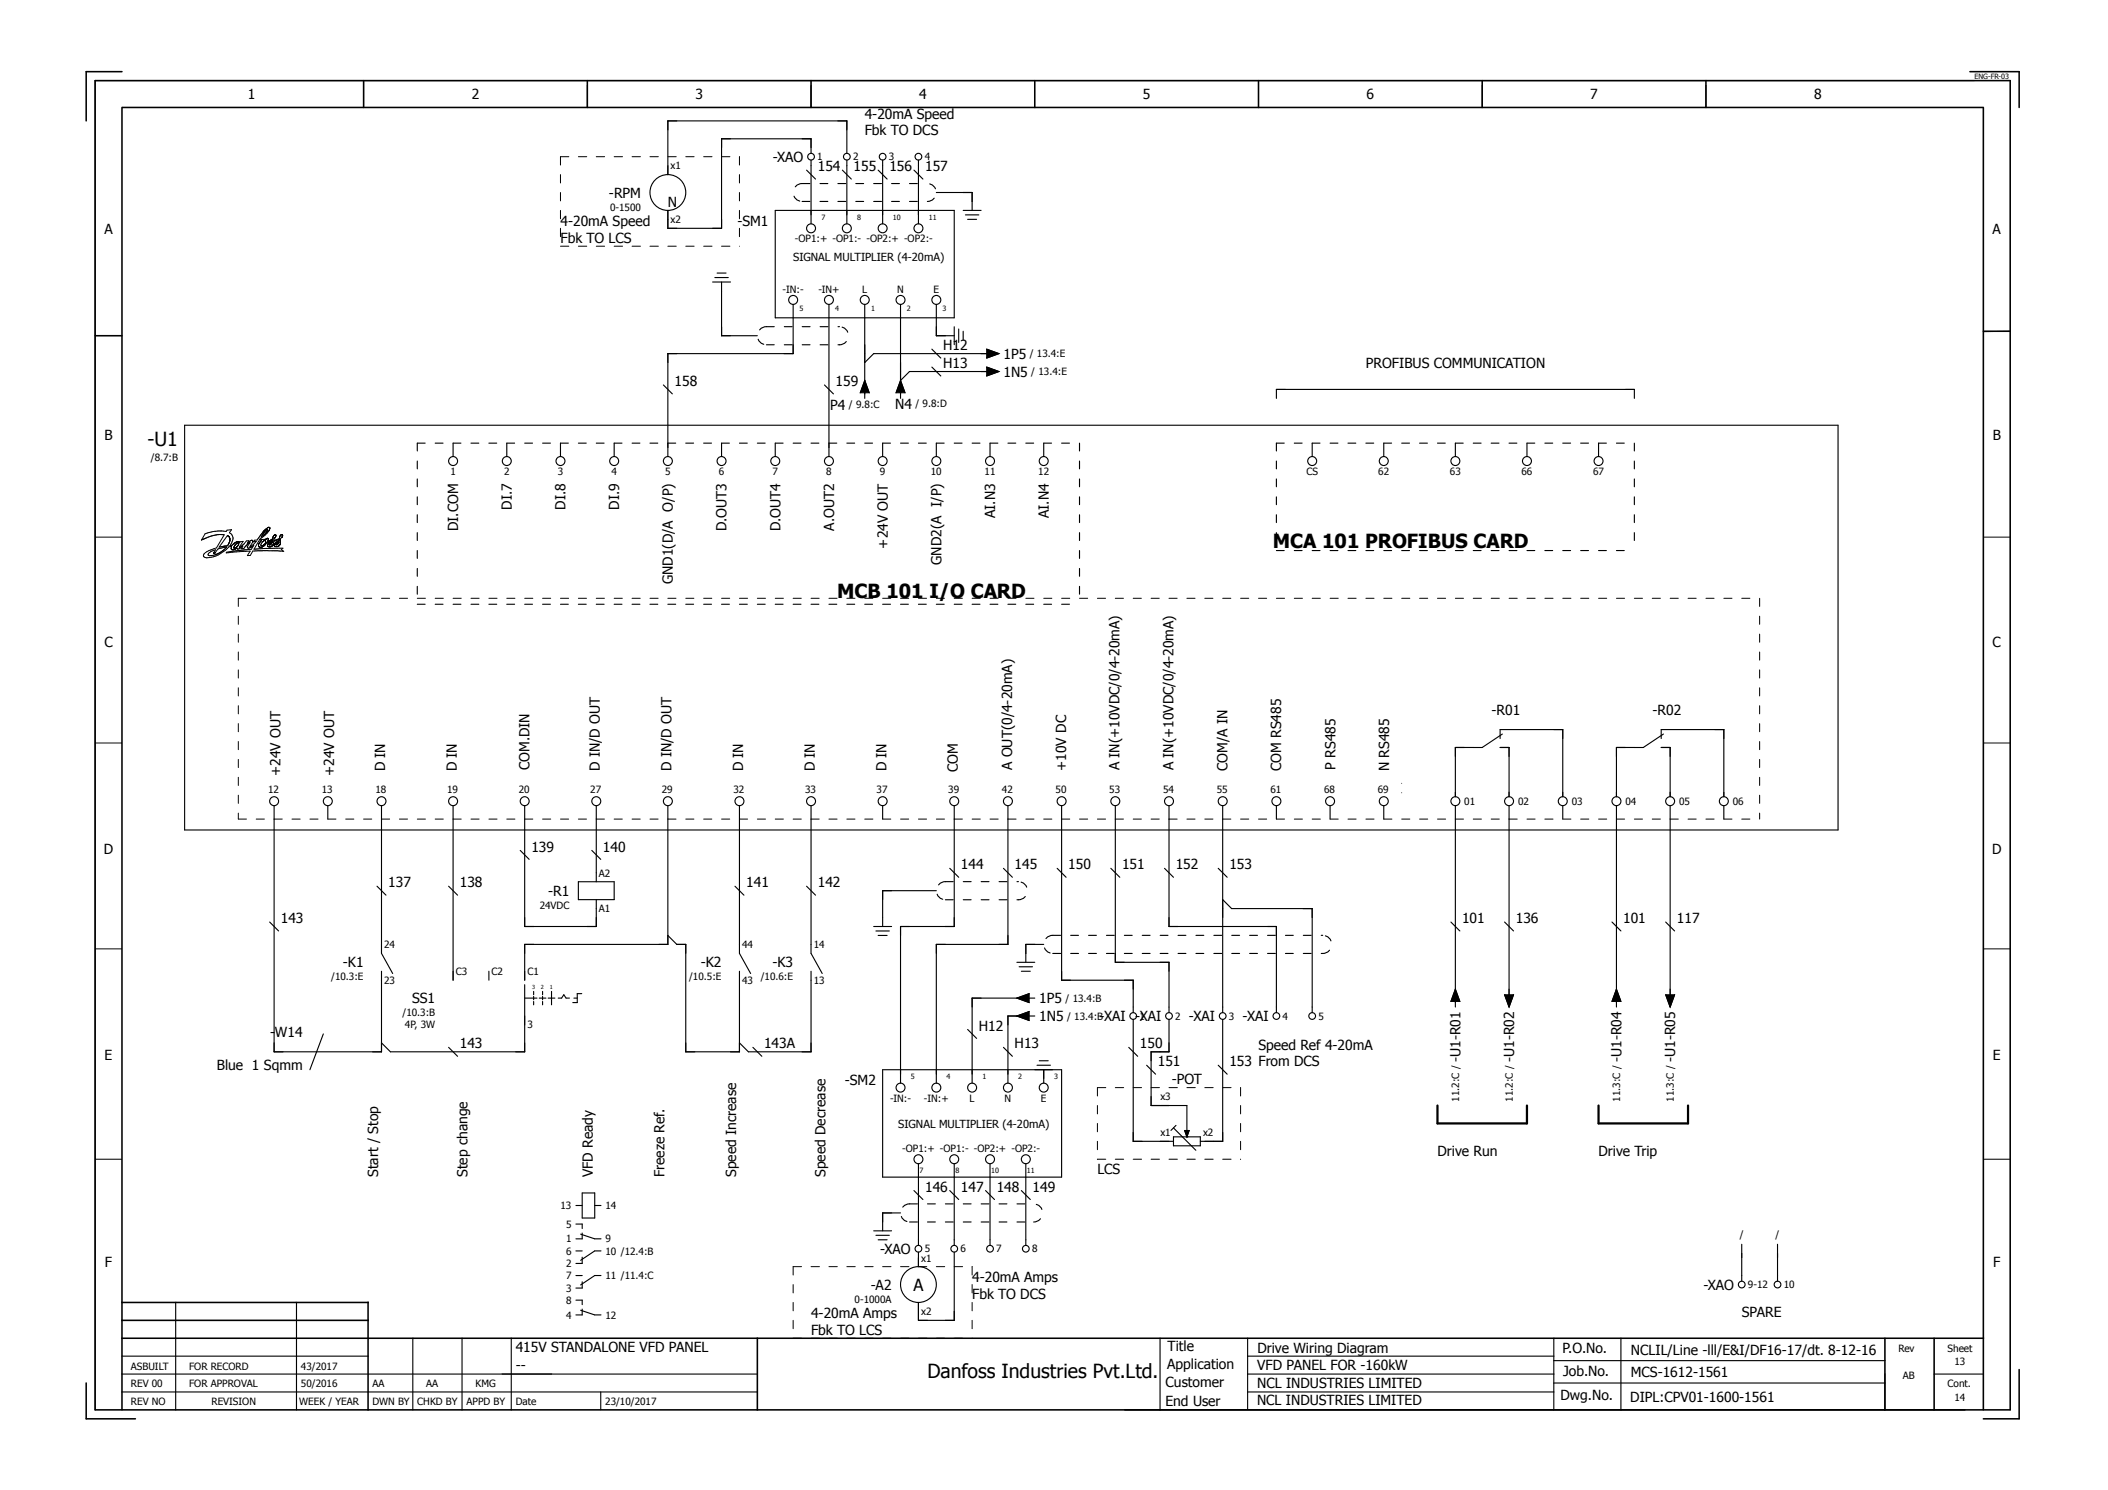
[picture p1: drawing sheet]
<svg xmlns="http://www.w3.org/2000/svg" width="297mm" height="210mm" viewBox="0 0 297 210" stroke-linecap="round" stroke-linejoin="round" font-family="sans-serif">
<g fill="none" stroke="#000" stroke-width=".22">
<path d="M13.4 11.4h269.9v187.2h-269.9zM17.2 10.1h-5.1v6.9M51.2 11.4v3.7M82.8 11.4v3.7M114.3 11.4v3.7M145.8 11.4v3.7M177.3 11.4v3.7M208.9 11.4v3.7M240.4 11.4v3.7M277.6 10.1h6.9v5M13.4 47.3h3.8M279.5 46.7h3.8"/>
<path d="M12.1 194.8v5.1h7M17.2 198.6v-183.5h262.3v183.5M17.2 188.5h262.3M17.2 183.5h34.7v15.1M17.2 186h34.7M106.7 188.5v10.1M265.6 188.5v10.1M272.5 188.5v10.1M284.5 192.9v7h-5"/>
</g>
<g fill="none" stroke="#000" stroke-width=".14">
<path d="M51.2 11.4v3.7M82.8 12v3.1M114.3 12v3.1M177.3 12v3.1M208.9 12v3.1M240.4 12v3.1M278.2 11.4h-264.8v187.2M283.3 46.7h-3.8M13.4 75.7h3.8M30.1 77.9v.1l.2-.1M30.1 77.9l.3-.5a1.33 1.33 0 0 0-1.1 .8 1.34 1.34 0 0 0 1.1-.1h.1M30.1 77.9h.1"/>
<path d="M30.3 77.9h.1M30.3 77.9l.4-.5 1.2-.3-.6 .5-.7 .5M30.6 78.1h-.1M30.6 78h.1M31.2 77.7h.1M31.5 77h-.1M31.7 76.9h-.1M32.1 75.5h-.1l-1.1 1.6 1.2-.2 .2-.4M32.1 75.5h.1M32.2 75.5l.1 .1M32.2 76.6h.1M32.2 75.6h.1"/>
<path d="M32.3 75.6h.1M32.3 76.5h.1M32.3 75.7h.1M32.3 75.6v.1M32.3 76.4v.1M32.3 75.7l.1 .1M32.4 75.8v.5M32.4 76.3l-.1 .1M32.4 75.8h.1M32.4 76.2v.1M32.6 77.3h.1M32.6 77.2h.1"/>
<path d="M32.6 77h.1M32.6 77.4h.1M32.6 77v.4M32.7 77.4h.1M32.7 77.4h.3M33 77.2h.1M33 77.1h.1M33 77.4h.1M33 77h.1M33.1 77.4h-.1M33.1 76.8l-.1 .4 .3-.1M33.1 76.8h.1"/>
<path d="M33.1 77.4h.1M33.1 77.2h.1M33.1 76.5l-.4 .3-.3 .1a1.17 1.17 0 0 0 .1-1.7l-.2-.1 .3-.5-.6 .1-.1 .2-1.6-.1-1.4 .4-.5 .9 1.7-.7 .8-.1h.7l-1.1 1.9a3 3 0 0 0-1.8 1 .43 .43 0 0 0 .6 .4 4.4 4.4 0 0 0 3-1.6h.3M33.2 76.4l-.1 .1M33.2 77.3l-.1 .1M33.2 77.3h.1M33.2 77.2h.1M33.3 76.6l-.2 .2M33.3 76.6h.1M33.3 76.6l.3-.1v.2M33.3 77.1h.1M33.4 77l-.1 .1"/>
<path d="M33.4 77h.1M33.5 76.3h.1M33.6 76.8l-.2 .2M33.6 76.5h.1M33.6 76.8h.1M33.6 76.7h.1M33.6 76.7v.1M33.6 76.3h.1M33.6 76.6h.1M33.7 76.4l-.3-.1-.2 .1M33.7 76.4h.1M33.7 77.1h.1"/>
<path d="M33.8 76.4h.1M33.8 76.4l.1-.1h.4l-.6 .8M33.9 77l-.2 .1M34 77h.1M34.7 76.8h.1M35 77.2l-.1-.1v-.1l.3-.6-.8 .9h-.4l.2-.3-.4 .2a.25 .25 0 0 1-.2 .2 .25 .25 0 0 1-.2-.2l-.2 .1M35 77.2h.1M35 77.2l.8-.4-.4 .6-2.6 .3-.9 .1v.1l3.3-.3M35.2 76.4h.1M35.2 76.5h.1M35.2 77.6v.1M35.3 77h.1"/>
<path d="M35.4 76.1l-.6 .4 .3-.3h-.4l-.8 .8M35.8 77.4l4.1-.2-.3 .2 .4 .3-4.4-.1-.3 .7h-.4l.3-.6M35.8 77.4h.1M36.4 76.8v.1M36.4 76.7v.1M36.5 76.7v.3M36.5 76.6v.1M36.5 77h.1M36.5 76.5v.1M36.6 76.5h-.1M36.6 76.5h.1M36.6 77.1h.1"/>
<path d="M36.6 76.4v.1M36.6 76.4h.1M36.6 76.4l.3-.2h-.4l-.7 1.2M36.8 75.7h.1M36.9 77.1h.1M37.1 74.9l-.6 .8a.66 .66 0 0 1-.6 .4l-.1 .2h.3l-.8 .7 .3-.7v-.2h-.3M37.1 76.8h.1M37.1 74.9h.1M37.1 74.8v.1M37.2 74.8h-.1M37.2 74.8h.1M37.2 76.9h.1"/>
<path d="M37.2 76.7l-.1 .1M37.2 76.7h.1M37.3 74.7l-.1 .1M37.3 74.7h.1M37.3 74.9h.1M37.4 75.2l-.6 .5M37.4 74.6l-.1 .1M37.4 76.7l-.5 .4h-.3l-.1-.1M37.4 75.2h.1M37.4 76.6l-.2 .1M37.4 74.6h.1M37.4 76.5v.1"/>
<path d="M37.4 76.3l.1 .1M37.4 76.3h.1M37.4 76.7h.1M37.4 74.8l-.6 .9M37.4 75.1v.1M37.4 75.1h.1M37.4 76.1h.1M37.4 74.7v.1M37.4 76v.3M37.4 76v.1M37.4 74.7l.3-.1v.2M37.5 75.1h-.1"/>
<path d="M37.5 76.4l-.1 .1M37.5 76.4h.1M37.5 76.6h-.1M37.5 76h-.1M37.5 75.9l.3-.1v.3M37.5 75.9v.1M37.5 75v.1M37.5 75h.1M37.6 74.9v.1M37.6 74.9h.1M37.6 75.8v.1M37.6 74.8v.1"/>
<path d="M37.7 74.8h-.1M37.7 74.8l-.1 .1M37.7 74.7h.1M37.7 76.9h.1M37.7 76.9v.1M37.7 77h.1M37.7 76.6v.1M37.7 76.3h.1M37.8 74.3l-.4 .3M37.8 74.3h.1M37.8 76.6l-.1 .3M37.8 76.1l-.1 .2"/>
<path d="M37.8 75.9h.1M37.8 76.1h.1M37.8 74.3h.2M37.8 76.5v.1M37.9 76.2l-.2 .1M37.9 76.2h.1M37.9 76.3l-.3 .1-.2 .3M37.9 76.5h.1M37.9 74.3h.1M37.9 76.3h.1M37.9 76.6v.2l.2-.1M37.9 76.6h.1"/>
<path d="M38 76.6h-.1M38 76.2h-.1M38 74.3v.2l-.3 .5-1.1 1h.8a1.36 1.36 0 0 0-.6 .9l.3-.1M38 76.6h.1M38 76.2h.1M38 76.5h.1M38 76.5v.1M38 74.4h.1M38 76.8h.1M38 74.5h.1M38.1 76.5h-.1M38.1 76.1l-.1 .1"/>
<path d="M38.1 76.1h.1M38.1 76.3l-.3 .2M38.1 76.5h.1M38.1 76.3h.1M38.1 76.7h.1M38.2 76.1h-.1M38.2 76.5h-.1M38.2 76.4v.1M38.2 77h.1M38.2 76.6h.1M38.2 76.6v.1M38.2 76.1h.1"/>
<path d="M38.2 76.3h.1M38.2 76.3l.2-.1v-.2l-.5 .3M38.2 76.3h-.1M38.2 76.2h.1M38.2 76.4h.1M38.2 76v.1M38.2 76h.1M38.3 76.4v.1M38.3 76.4h-.1M38.3 76.6h-.1M38.3 76.5v.1M38.3 76.5h.1"/>
<path d="M38.3 76.9h.1M38.3 76h.1M38.3 76.4h.1M38.3 76.9l-.2 .1h-.4M38.4 76.9h-.1M38.4 76h-.1M38.4 76.9h.1M38.4 76.2h.1M38.4 75.9v.1M38.4 76.8v.1M38.4 76.8h.1M38.5 76.8h-.1"/>
<path d="M38.5 75.7l-.1 .2M38.5 75.7h.1M38.5 76.7h.1M38.5 75.6v.1M38.5 75.5v.1M38.6 75.4l-.1 .2M38.6 76.7h.1M38.6 76.9h.1M38.7 75.4h.2l-.1 .3M38.7 75.8h.1M38.7 75.4h-.1M38.7 76.7v.2"/>
<path d="M38.7 76.9h.1M38.7 76.6h.1M38.7 76.6v.1M38.7 76.9v.1M38.7 75.8l-.1 .1M38.7 77h.1M38.7 75.4h.1M38.7 75.7v.1M38.7 76.5v.1M38.8 75.7h.1M38.8 76.5h-.1M38.8 75.4h.1"/>
<path d="M38.8 76.5h.1M38.8 76.7h.1M38.9 76.7v.1M38.9 76.6h.1M38.9 76.6l-.1 .1M38.9 76.8h.1M38.9 76.4h.1M38.9 76.4v.1M39 76.4h.1M39 76.5h.1M39 76.4h-.1M39 76.5l-.1 .1"/>
<path d="M39 76.7h.1M39.1 76.3l-.1 .1M39.1 76.3h.1M39.1 76.7l-.2 .1M39.1 76.4v.1M39.1 76.7h.1M39.1 77h.1M39.1 76.4l-.1 .1M39.1 76.4h.1M39.1 76.4l.2-.1-.1 .3M39.2 76.6l-.1 .1M39.2 76.3h-.1"/>
<path d="M39.2 76.6h.1M39.2 77h.1M39.2 76.4h.1M39.2 76.5h.1M39.2 76.3h.1M39.2 76.9h.1M39.2 76.9l-.5 .1M39.3 76.9h.1M39.3 76.2l-.1 .1M39.3 76.2h.1M39.4 76.8l-.1 .1M39.4 76.2v-.2l-.8 .3-.1 .5"/>
<path d="M39.4 76.8h.1M39.4 76.1h.1M39.4 75.7h.1M39.4 75.6a.5 .5 0 0 1-.6 .5l-.2 .1v-.3M39.4 75.6h.1M39.4 76.7v.1M39.4 75.5h.1M39.5 76.7h-.1M39.5 76.7h.1M39.5 76.6v.1M39.5 75.4h.1M39.5 75.4l-.1 .2"/>
<path d="M39.6 75.4h.1M39.6 75.3v.1M39.7 75.7h.1M39.7 75.7l-.2 .2v.7M39.8 75.3l-.3 .1M39.8 75.3v.1M39.8 75.6h.1M39.8 75.4l-.1 .3M39.8 75.4h.1M39.8 75.5h.1M279.5 75.7h3.8M13.4 104.7h3.8"/>
<path d="M279.5 104.7h3.8M13.4 133.7h3.8M279.5 133.7h3.8M13.4 163.3h3.8M279.5 163.3h3.8"/>
</g>
<g fill="none" stroke="#000" stroke-width=".16">
<path d="M100.4 39.7h2.5M100.7 39.1h1.9M101 38.5h1.3M101.7 39.7v7.6h5M109.2 29.6h25.3v15.2h-25.3zM113.7 24l1.2 1.2M114.3 21.6v-2h-12.6v12.6h-7.6v-2.6M114.3 22.5v9M118.7 24l1.3 1.2M119.3 21.6v-4.6h-25.2v7.6M119.3 22.5v9M123.7 24l1.3 1.2"/>
<path d="M124.4 22.5v9M128.8 24l1.2 1.2M129.4 22.5v9M131.9 27.1h5.1v2.5M135.7 29.6h2.5M136 30.3h1.9M136.4 30.9h1.2M26 59.9h233v57h-233zM93.5 54.2l1.2 1.3M111.8 42.9v6.9h-17.7v14.5M116.2 54.2l1.2 1.3M116.8 42.9v21.4"/>
<path d="M121.2 55.3l.7-1.7 .6 1.7M121.9 42.9v13.2M126.9 42.9v13.2M126.9 53.6l-.6 1.7M126.9 53.6l.6 1.7M131.3 51.7l1.3 1.3M131.3 49.2l1.3 1.2M131.9 42.9v4.4h2.6M134.5 46v2.6M135.1 46.3v1.9M135.7 46.7v1.2M139 49.2l1.8 .6-1.8 .6"/>
<path d="M139 51.7l1.8 .6-1.8 .7M139.5 49.8h-16.4l-1.2 1.3M139.5 52.3h-11.3l-1.3 1.3M179.9 56.1v-1.2h50.4v1.2M63.8 62.4v1.9M71.4 62.4v1.9M79 62.4v1.9M86.5 62.4v1.9M101.7 62.4v1.9M109.2 62.4v1.9M124.4 62.4v1.9M131.9 62.4v1.9"/>
<path d="M139.5 62.4v1.9M147.1 62.4v1.9M184.9 62.4v1.9M195 62.4v1.9M205.1 62.4v1.9M215.2 62.4v1.9M225.3 62.4v1.9M38.6 113.5v34.7h15.2v-11.4M46.2 113.5v1.9M53.8 113.5v20.8l1.5 2.8M63.8 113.5v24.6M73.3 119.8l1.3 1.3"/>
<path d="M73.9 113.5v17h10.1v-3.8M83.4 119.8l1.3 1.3M84 113.5v10.7M94.1 113.5v19.5h-20.2v5.1M104.2 113.5v20.8l1.6 2.8M114.3 113.5v20.8l1.6 2.8M124.4 113.5v1.9M134.5 113.5v17h-7.6v22.1M142 113.5v19.5h-10.1v19.6M149.6 113.5v24.6h10.1v4.6M157.2 113.5v22.1h7.5v7.1M164.7 113.5v17h15.2v12.2"/>
<path d="M172.3 113.5v29.2M179.9 113.5v1.9M187.4 113.5v1.9M195 113.5v1.9M205.1 113.5v28.4M211.4 105.3h1.2v6.9M211.4 104v-1.2h8.8v9.4M211.7 103.4l-2.8 1.9h-3.8v6.9M212.6 113.5v27.7M220.2 113.5v1.9M227.8 113.5v28.4M234.1 105.3h1.2v6.9"/>
<path d="M234.1 104v-1.2h8.8v9.4M234.4 103.4l-2.8 1.9h-3.8v6.9M235.3 113.5v27.7M242.9 113.5v1.9M38 129.9l1.3 1.3M53.1 124.8l1.3 1.3M63.2 124.8l1.3 1.3M68.9 136.8v1.3M73.9 138.7v9.5h-18.9l-1.2-1.3M75.2 139.7v.4M76.5 139.7v.4M77.7 139.7v1.9"/>
<path d="M81.5 124.2h5v2.5h-5zM82 140h-.7v1.2h-.6M94.1 131.8l1.3 1.2h1.2v15.2h7.6v-11.4M103.6 124.8l1.2 1.3M113.7 124.8l1.2 1.3M114.3 136.8v11.4h-8.8l-1.3-1.3M123.1 130.5h2.5M123.4 131.2h1.9M123.7 131.8h1.3M131.9 125.5h-7.5v5M133.8 122.3l1.3 1.3M141.4 122.3l1.3 1.3"/>
<path d="M143.3 135.6h2.5M143.6 136.2h1.9M143.9 136.8h1.3M145 140l-1.7 .6 1.7 .6M147.1 133h-2.6v2.6M149 122.3l1.2 1.3M156.5 122.3l1.3 1.3M164.1 122.3l1.3 1.3M171.7 122.3l1.2 1.3M172.3 126.7l1.3 1.3h11.3v14.7M204.4 129.9l1.3 1.3M212 129.9l1.3 1.3"/>
<path d="M227.1 129.9l1.3 1.3M234.7 129.9l1.3 1.3M45.6 145.7l-1.9 5M63.2 147.5l1.3 1.3M73.9 140.6h1.8M75.2 140.4v.4M75.2 141.1v.5M76 140.6h.9M76.5 140.4v.4M76.5 141.1v.5M77.2 140.6h1M78.7 140.6h.4l.4-.5 .3 .5h.4"/>
<path d="M80.9 140.6h.4M106.1 147.5l1.2 1.3M124.4 150.7h25.2v15.1h-25.2zM136.4 145l1.2 1.3M141.4 147.5l1.3 1.3M144.5 140.6h-7.5v12M144.5 143.1h-2.5v9.5M145 140.6h.8M145 143.1h.8M145 142.5l-1.7 .6 1.7 .7M146.1 150.1h1.9M146.4 149.4h1.3"/>
<path d="M147.1 150.7v1.9M159.1 147.5l1.2 1.3M159.7 143.6v17.2h5.7M161.6 150.1l1.2 1.2M164.7 143.6v4.6h-2.5v7.5h5v4.5M165.4 158.9l3.1 3.1M165.7 158.5l-.7 .7M166.9 159.3h.7l-.4 .9zM171.7 150.1l1.2 1.2M172.3 143.6v17.2h-3.2M204.4 141.1l.7-1.8 .6 1.8M212 140.1l.6 1.8 .7-1.8"/>
<path d="M227.1 141.1l.7-1.8 .6 1.8M234.7 140.1l.6 1.8 .7-1.8M81.2 169.8h.8M81.2 172.4h.8v.7M81.2 176.2h.8M81.2 179.7h.8M81.8 173.9l2 .6h.9M82 168.1h1.8v3.5h-1.8zM82 173.7v.8h-.8M82 177.1v.9h-.8M83.8 169.8h.9M84.7 176.2h-.9l-2 1.3"/>
<path d="M84.7 179.7h-.9l-2 1.3M123.1 173.4h2.5M123.4 174h1.9M123.7 174.7h1.3M126.9 170.9h-2.5v2.5M128.8 167.7l1.2 1.3M129.4 163.9v11.5M129.4 176.4v2M133.8 167.7l1.3 1.3M134.5 176.4v9.6h-5.1v-2.5M134.5 163.9v11.5M138.9 167.7l1.2 1.3"/>
<path d="M139.5 163.9v11.5M143.9 167.7l1.3 1.3M144.5 163.9v11.5M165.4 160.2h3.7v1.2h-3.7zM167.2 160.2h.1M245.4 175.3v5.2M250.5 175.3v5.2M17.2 193.6h89.5M17.2 191h34.7M17.2 196.1h89.5M24.8 183.5v15.1M41.8 183.5v15.1"/>
<path d="M58.2 188.5v10.1M65.1 188.5v10.1M72 188.5v10.1M81.2 183.2h.8v.6M81.8 184.6l2 .6h.9M82 180.6v.9h-.8M82 184.4v.8h-.8M84.7 196.1v2.5M163.5 188.5v10.1M175.8 193.6h43.1M175.8 191h43.1M175.8 196.1h43.1"/>
<path d="M175.8 188.5v10.1M218.9 188.5v10.1M218.9 194.8h46.7M218.9 191.7h46.7M228.4 188.5v10.1M265.6 193.6v5M272.5 193.6h7"/>
<circle cx="94.1" cy="27.1" r="2.52"/>
<circle cx="114.3" cy="32.2" r=".63"/>
<circle cx="114.3" cy="22.1" r=".47"/>
<circle cx="119.3" cy="32.2" r=".63"/>
<circle cx="119.3" cy="22.1" r=".47"/>
<circle cx="124.4" cy="32.2" r=".63"/>
<circle cx="124.4" cy="22.1" r=".47"/>
<circle cx="129.4" cy="22.1" r=".47"/>
<circle cx="129.4" cy="32.2" r=".63"/>
<circle cx="111.8" cy="42.3" r=".63"/>
<circle cx="116.8" cy="42.3" r=".63"/>
<circle cx="121.9" cy="42.3" r=".63"/>
<circle cx="126.9" cy="42.3" r=".63"/>
<circle cx="131.9" cy="42.3" r=".63"/>
<circle cx="63.8" cy="64.9" r=".63"/>
<circle cx="71.4" cy="64.9" r=".63"/>
<circle cx="79" cy="64.9" r=".63"/>
<circle cx="86.5" cy="64.9" r=".63"/>
<circle cx="94.1" cy="64.9" r=".63"/>
<circle cx="101.7" cy="64.9" r=".63"/>
<circle cx="109.2" cy="64.9" r=".63"/>
<circle cx="116.8" cy="64.9" r=".63"/>
<circle cx="124.4" cy="64.9" r=".63"/>
<circle cx="131.9" cy="64.9" r=".63"/>
<circle cx="139.5" cy="64.9" r=".63"/>
<circle cx="147.1" cy="64.9" r=".63"/>
<circle cx="184.9" cy="64.9" r=".63"/>
<circle cx="195" cy="64.9" r=".63"/>
<circle cx="205.1" cy="64.9" r=".63"/>
<circle cx="215.2" cy="64.9" r=".63"/>
<circle cx="225.3" cy="64.9" r=".63"/>
<circle cx="38.6" cy="112.9" r=".63"/>
<circle cx="46.2" cy="112.9" r=".63"/>
<circle cx="53.8" cy="112.9" r=".63"/>
<circle cx="63.8" cy="112.9" r=".63"/>
<circle cx="73.9" cy="112.9" r=".63"/>
<circle cx="84" cy="112.9" r=".63"/>
<circle cx="94.1" cy="112.9" r=".63"/>
<circle cx="104.2" cy="112.9" r=".63"/>
<circle cx="114.3" cy="112.9" r=".63"/>
<circle cx="124.4" cy="112.9" r=".63"/>
<circle cx="134.5" cy="112.9" r=".63"/>
<circle cx="142" cy="112.9" r=".63"/>
<circle cx="149.6" cy="112.9" r=".63"/>
<circle cx="157.2" cy="112.9" r=".63"/>
<circle cx="164.7" cy="112.9" r=".63"/>
<circle cx="172.3" cy="112.9" r=".63"/>
<circle cx="179.9" cy="112.9" r=".63"/>
<circle cx="187.4" cy="112.9" r=".63"/>
<circle cx="195" cy="112.9" r=".63"/>
<circle cx="205.1" cy="112.9" r=".63"/>
<circle cx="212.6" cy="112.9" r=".63"/>
<circle cx="220.2" cy="112.9" r=".63"/>
<circle cx="227.8" cy="112.9" r=".63"/>
<circle cx="235.3" cy="112.9" r=".63"/>
<circle cx="242.9" cy="112.9" r=".63"/>
<circle cx="126.9" cy="153.2" r=".63"/>
<circle cx="131.9" cy="153.2" r=".63"/>
<circle cx="137" cy="153.2" r=".63"/>
<circle cx="142" cy="153.2" r=".63"/>
<circle cx="147.1" cy="153.2" r=".63"/>
<circle cx="159.7" cy="143.1" r=".47"/>
<circle cx="164.7" cy="143.1" r=".47"/>
<circle cx="172.3" cy="143.1" r=".47"/>
<circle cx="179.9" cy="143.1" r=".47"/>
<circle cx="184.9" cy="143.1" r=".47"/>
<circle cx="129.4" cy="175.9" r=".47"/>
<circle cx="129.4" cy="163.3" r=".63"/>
<circle cx="134.5" cy="175.9" r=".47"/>
<circle cx="134.5" cy="163.3" r=".63"/>
<circle cx="139.5" cy="175.9" r=".47"/>
<circle cx="139.5" cy="163.3" r=".63"/>
<circle cx="144.5" cy="175.9" r=".47"/>
<circle cx="144.5" cy="163.3" r=".63"/>
<circle cx="129.4" cy="181" r="2.52"/>
<circle cx="245.4" cy="181" r=".47"/>
<circle cx="250.5" cy="181" r=".47"/>
</g>
<path d="M202.6 155.7v2.6h12.6v-2.6M225.3 155.7v2.6h12.6v-2.6" fill="none" stroke="#000" stroke-width=".32"/>
<path d="M197.5 110.3v2.6" fill="none" stroke="#000" stroke-width=".14" stroke-dasharray="0 1.3 0 1.3"/>
<path d="M33.6 84.3h214.4M33.6 84.3v31.1M248 84.3v31.1M33.6 115.4h214.4" fill="none" stroke="#000" stroke-width=".14" stroke-dasharray="1.1 1.4"/>
<path d="M79 34.7h25.2M79 22.1h25.2M79 22.1v12.6M104.2 22.1v12.6M154.6 153.2h20.2M154.6 153.2v10.1M174.8 153.2v10.1M111.8 178.4h25.2M111.8 178.4v10.1M137 178.4v10.1M154.6 163.3h20.2M111.8 188.5h25.2" fill="none" stroke="#000" stroke-width=".14" stroke-dasharray="1.2 1.3"/>
<g fill="none" stroke="#000" stroke-width=".16" stroke-dasharray="1.1 1.4">
<path d="M113 28.4h17.7M113 25.9h17.7M113 25.9a1.26 1.26 0 0 0-1.2 1.2 1.26 1.26 0 0 0 1.2 1.3M130.7 28.4a1.26 1.26 0 0 0 1.2-1.3 1.26 1.26 0 0 0-1.2-1.2M108 48.6h10.3M108 46h10.3M108 46a1.28 1.28 0 0 0-1.3 1.3 1.28 1.28 0 0 0 1.3 1.3M118.3 48.6a1.28 1.28 0 0 0 1.3-1.3 1.28 1.28 0 0 0-1.3-1.3M58.8 62.4h93.3M58.8 62.4v22.7M152.1 62.4v22.7M179.9 77.6h50.4"/>
<path d="M179.9 62.4h50.4M179.9 62.4v15.2M230.3 62.4v15.2M58.8 85.1h93.3M133.2 126.8h10.3M133.2 124.2h10.3M133.2 124.2a1.28 1.28 0 0 0-1.3 1.3 1.28 1.28 0 0 0 1.3 1.3M143.5 126.8a1.28 1.28 0 0 0 1.3-1.3 1.28 1.28 0 0 0-1.3-1.3M148.3 134.3h38.1M148.3 131.8h38.1M148.3 131.8a1.28 1.28 0 0 0-1.2 1.2 1.28 1.28 0 0 0 1.2 1.3M186.4 134.3a1.28 1.28 0 0 0 1.3-1.3 1.28 1.28 0 0 0-1.3-1.2"/>
<path d="M128.2 172.1h17.5M128.2 169.6h17.5M128.2 169.6a1.28 1.28 0 0 0-1.3 1.3 1.28 1.28 0 0 0 1.3 1.2M145.7 172.1a1.28 1.28 0 0 0 1.2-1.2 1.28 1.28 0 0 0-1.2-1.3"/>
</g>
<path d="M121.9 53.6l.6 1.7h-1.3zM126.9 53.6l.6 1.7h-1.2zM139 49.2l1.8 .6-1.8 .6zM139 51.7l1.8 .6-1.8 .7zM143.3 140.6l1.7-.6v1.2zM143.3 143.1l1.7-.6v1.3zM205.1 139.3l.6 1.8h-1.3zM212 140.1h1.3l-.7 1.8zM227.8 139.3l.6 1.8h-1.3zM234.7 140.1h1.3l-.7 1.8zM166.9 159.3h.7l-.4 .9z" fill="#000" stroke="#000" stroke-width=".14"/>
<g font-size="2.7">
<text x="20.8" y="62.9">-U1</text>
<text x="179.4" y="77.2">MCA 101 PROFIBUS CARD</text>
<text x="118" y="84.2">MCB 101 I/O CARD</text>
<text x="130.7" y="194.2">Danfoss Industries Pvt.Ltd.</text>
</g>
<text font-size="2.3" x="128.7" y="181.8">A</text>
<g font-size="2">
<text x="34.9" y="14">1</text>
<text x="66.5" y="14">2</text>
<text x="98" y="14">3</text>
<text x="121.9" y="16.7">4-20mA Speed</text>
<text x="129.5" y="14">4</text>
<text x="161" y="14">5</text>
<text x="192.6" y="14">6</text>
<text x="224.1" y="14">7</text>
<text x="255.6" y="14">8</text>
<text x="108.9" y="22.8">-XAO</text>
<text x="121.9" y="19.1">Fbk TO DCS</text>
<text x="85.8" y="27.8">-RPM</text>
<text x="94.1" y="29.2">N</text>
<text x="115.2" y="24.1">154</text>
<text x="120.3" y="24.1">155</text>
<text x="125.3" y="24.1">156</text>
<text x="130.4" y="24.1">157</text>
<text x="14.7" y="32.9">A</text>
<text x="79" y="31.8">4-20mA Speed</text>
<text x="79" y="34.2">Fbk TO LCS</text>
<text x="103.9" y="31.9">-SM1</text>
<text x="280.8" y="32.9">A</text>
<text x="132.9" y="51.9">H13</text>
<text x="132.9" y="49.3">H12</text>
<text x="141.4" y="50.5">1P5</text>
<text x="141.4" y="53.1">1N5</text>
<text x="192.5" y="51.9">PROFIBUS COMMUNICATION</text>
<text x="95.1" y="54.4">158</text>
<text x="117" y="57.7">P4</text>
<text x="117.8" y="54.4">159</text>
<text x="126.1" y="57.6">N4</text>
<text x="14.7" y="62">B</text>
<text x="280.8" y="62">B</text>
<text x="72.1" y="71.8" transform="rotate(-90 72.1 71.8)">DI.7</text>
<text x="79.7" y="71.8" transform="rotate(-90 79.7 71.8)">DI.8</text>
<text x="87.3" y="71.8" transform="rotate(-90 87.3 71.8)">DI.9</text>
<text x="64.6" y="74.8" transform="rotate(-90 64.6 74.8)">DI.COM</text>
<text x="102.4" y="74.9" transform="rotate(-90 102.4 74.9)">D.OUT3</text>
<text x="110" y="74.9" transform="rotate(-90 110 74.9)">D.OUT4</text>
<text x="117.5" y="74.8" transform="rotate(-90 117.5 74.8)">A.OUT2</text>
<text x="125.1" y="77.3" transform="rotate(-90 125.1 77.3)">+24V OUT</text>
<text x="140.2" y="73" transform="rotate(-90 140.2 73)">AI.N3</text>
<text x="147.8" y="73" transform="rotate(-90 147.8 73)">AI.N4</text>
<text x="94.8" y="82.3" transform="rotate(-90 94.8 82.3)">GND1(D/A O/P)</text>
<text x="132.7" y="79.6" transform="rotate(-90 132.7 79.6)">GND2(A I/P)</text>
<text x="14.7" y="91.1">C</text>
<text x="280.8" y="91.1">C</text>
<text x="210.2" y="100.7">-R01</text>
<text x="232.9" y="100.7">-R02</text>
<text x="39.5" y="109.3" transform="rotate(-90 39.5 109.3)">+24V OUT</text>
<text x="47.1" y="109.3" transform="rotate(-90 47.1 109.3)">+24V OUT</text>
<text x="54.3" y="108.7" transform="rotate(-90 54.3 108.7)">D IN</text>
<text x="64.4" y="108.7" transform="rotate(-90 64.4 108.7)">D IN</text>
<text x="74.6" y="108.5" transform="rotate(-90 74.6 108.5)">COM.DIN</text>
<text x="84.5" y="108.6" transform="rotate(-90 84.5 108.6)">D IN/D OUT</text>
<text x="94.6" y="108.6" transform="rotate(-90 94.6 108.6)">D IN/D OUT</text>
<text x="104.7" y="108.7" transform="rotate(-90 104.7 108.7)">D IN</text>
<text x="114.8" y="108.7" transform="rotate(-90 114.8 108.7)">D IN</text>
<text x="124.9" y="108.7" transform="rotate(-90 124.9 108.7)">D IN</text>
<text x="135" y="108.8" transform="rotate(-90 135 108.8)">COM</text>
<text x="142.6" y="108.5" transform="rotate(-90 142.6 108.5)">A OUT(0/4-20mA)</text>
<text x="150.3" y="108.6" transform="rotate(-90 150.3 108.6)">+10V DC</text>
<text x="157.8" y="108.5" transform="rotate(-90 157.8 108.5)">A IN(+10VDC/0/4-20mA)</text>
<text x="165.3" y="108.5" transform="rotate(-90 165.3 108.5)">A IN(+10VDC/0/4-20mA)</text>
<text x="173" y="108.6" transform="rotate(-90 173 108.6)">COM/A IN</text>
<text x="180.5" y="108.6" transform="rotate(-90 180.5 108.6)">COM RS485</text>
<text x="188.2" y="108.4" transform="rotate(-90 188.2 108.4)">P RS485</text>
<text x="195.7" y="108.7" transform="rotate(-90 195.7 108.7)">N RS485</text>
<text x="74.9" y="120">139</text>
<text x="85" y="120">140</text>
<text x="14.6" y="120.3">D</text>
<text x="54.7" y="125">137</text>
<text x="64.8" y="125">138</text>
<text x="105.1" y="125">141</text>
<text x="115.2" y="125">142</text>
<text x="135.4" y="122.5">144</text>
<text x="143" y="122.5">145</text>
<text x="150.5" y="122.5">150</text>
<text x="158.1" y="122.5">151</text>
<text x="165.7" y="122.5">152</text>
<text x="173.2" y="122.5">153</text>
<text x="280.7" y="120.3">D</text>
<text x="39.6" y="130">143</text>
<text x="77.2" y="126.2">-R1</text>
<text x="206" y="130">101</text>
<text x="213.6" y="130">136</text>
<text x="228.7" y="130">101</text>
<text x="236.3" y="130">117</text>
<text x="48.3" y="136.3">-K1</text>
<text x="98.7" y="136.3">-K2</text>
<text x="108.8" y="136.3">-K3</text>
<text x="58.1" y="141.3">SS1</text>
<text x="146.4" y="141.3">1P5</text>
<text x="146.4" y="143.8">1N5</text>
<text x="154.9" y="143.8">-XAI</text>
<text x="160" y="143.8">-XAI</text>
<text x="167.5" y="143.8">-XAI</text>
<text x="175.1" y="143.8">-XAI</text>
<text x="14.7" y="149.4">E</text>
<text x="38.1" y="146">-W14</text>
<text x="64.8" y="147.7">143</text>
<text x="107.7" y="147.7">143A</text>
<text x="137.9" y="145.2">H12</text>
<text x="143" y="147.7">H13</text>
<text x="160.6" y="147.7">150</text>
<text x="177.3" y="147.9">Speed Ref 4-20mA</text>
<text x="205.8" y="149.6" transform="rotate(-90 205.8 149.6)">-U1-R01</text>
<text x="213.4" y="149.6" transform="rotate(-90 213.4 149.6)">-U1-R02</text>
<text x="228.5" y="149.6" transform="rotate(-90 228.5 149.6)">-U1-R04</text>
<text x="236.1" y="149.6" transform="rotate(-90 236.1 149.6)">-U1-R05</text>
<text x="280.8" y="149.4">E</text>
<text x="30.5" y="150.8">Blue 1 Sqmm</text>
<text x="119.1" y="152.9">-SM2</text>
<text x="163.1" y="150.2">151</text>
<text x="165.1" y="152.7">-POT</text>
<text x="173.2" y="150.2">153 From DCS</text>
<text x="53.3" y="165.8" transform="rotate(-90 53.3 165.8)">Start / Stop</text>
<text x="65.9" y="165.8" transform="rotate(-90 65.9 165.8)">Step change</text>
<text x="83.5" y="165.8" transform="rotate(-90 83.5 165.8)">VFD Ready</text>
<text x="93.6" y="165.8" transform="rotate(-90 93.6 165.8)">Freeze Ref.</text>
<text x="103.7" y="165.8" transform="rotate(-90 103.7 165.8)">Speed Increase</text>
<text x="116.3" y="165.8" transform="rotate(-90 116.3 165.8)">Speed Decrease</text>
<text x="130.4" y="167.9">146</text>
<text x="135.4" y="167.9">147</text>
<text x="140.5" y="167.9">148</text>
<text x="145.5" y="167.9">149</text>
<text x="154.6" y="165.4">LCS</text>
<text x="202.6" y="162.8">Drive Run</text>
<text x="225.3" y="162.8">Drive Trip</text>
<text x="14.8" y="178.5">F</text>
<text x="124" y="176.6">-XAO</text>
<text x="280.9" y="178.5">F</text>
<text x="114.3" y="185.7">4-20mA Amps</text>
<text x="122.7" y="181.7">-A2</text>
<text x="137" y="180.6">4-20mA Amps</text>
<text x="137" y="183">Fbk TO DCS</text>
<text x="240" y="181.7">-XAO</text>
<text x="245.4" y="185.5">SPARE</text>
<text x="72.7" y="190.4">415V STANDALONE VFD PANEL</text>
<text x="114.3" y="188.1">Fbk TO LCS</text>
<text x="164.5" y="190.4">Title</text>
<text x="177.2" y="190.5">Drive Wiring Diagram</text>
<text x="220.2" y="190.6">P.O.No.</text>
<text x="229.8" y="190.8">NCLIL/Line -lll/E&amp;I/DF16-17/dt. 8-12-16</text>
<text x="72.7" y="192.9">--</text>
<text x="164.2" y="195.4">Customer</text>
<text x="164.5" y="192.8">Application</text>
<text x="177.1" y="198">NCL INDUSTRIES LIMITED</text>
<text x="177.2" y="195.5">NCL INDUSTRIES LIMITED</text>
<text x="177.2" y="193">VFD PANEL FOR -160kW</text>
<text x="219.9" y="197.2">Dwg.No.</text>
<text x="220.3" y="193.8">Job.No.</text>
<text x="229.7" y="197.4">DIPL:CPV01-1600-1561</text>
<text x="229.8" y="194">MCS-1612-1561</text>
<text x="164.2" y="198.1">End User</text>
</g>
<g font-size="1.6">
<text x="111.8" y="36.8">SIGNAL MULTIPLIER (4-20mA)</text>
<text x="126.6" y="158.9">SIGNAL MULTIPLIER (4-20mA)</text>
</g>
<g font-size="1.4">
<text x="94.5" y="23.9">x1</text>
<text x="115.2" y="22.6">1</text>
<text x="120.2" y="22.6">2</text>
<text x="125.3" y="22.6">3</text>
<text x="130.3" y="22.6">4</text>
<text x="86" y="29.7">0-1500</text>
<text x="94.5" y="31.4">x2</text>
<text x="112" y="34.2">-OP1:+ -OP1:- -OP2:+ -OP2:-</text>
<text x="110.3" y="41.3">-IN:-</text>
<text x="115.3" y="41.3">-IN+</text>
<text x="121.5" y="41.3">L</text>
<text x="126.4" y="41.3">N</text>
<text x="131.5" y="41.3">E</text>
<text x="145.1" y="50.3">/ 13.4:E</text>
<text x="145.3" y="52.9">/ 13.4:E</text>
<text x="119.6" y="57.5">/ 9.8:C</text>
<text x="129" y="57.4">/ 9.8:D</text>
<text x="21.3" y="64.9">/8.7:B</text>
<text x="63.5" y="66.9">1</text>
<text x="71" y="66.9">2</text>
<text x="78.6" y="66.9">3</text>
<text x="86.2" y="66.9">4</text>
<text x="93.7" y="66.9">5</text>
<text x="101.3" y="66.9">6</text>
<text x="108.9" y="66.9">7</text>
<text x="116.4" y="66.9">8</text>
<text x="124" y="66.9">9</text>
<text x="131.2" y="66.9">10</text>
<text x="138.7" y="66.9">11</text>
<text x="146.3" y="66.9">12</text>
<text x="184.1" y="66.9">CS</text>
<text x="194.2" y="66.9">62</text>
<text x="204.3" y="66.9">63</text>
<text x="214.4" y="66.9">66</text>
<text x="224.5" y="66.9">67</text>
<text x="37.8" y="111.8">12</text>
<text x="45.3" y="111.8">13</text>
<text x="52.9" y="111.8">18</text>
<text x="63" y="111.8">19</text>
<text x="73.1" y="111.8">20</text>
<text x="83.2" y="111.8">27</text>
<text x="93.3" y="111.8">29</text>
<text x="103.4" y="111.8">32</text>
<text x="113.4" y="111.8">33</text>
<text x="123.5" y="111.8">37</text>
<text x="133.6" y="111.8">39</text>
<text x="141.2" y="111.8">42</text>
<text x="148.7" y="111.8">50</text>
<text x="156.3" y="111.8">53</text>
<text x="163.9" y="111.8">54</text>
<text x="171.4" y="111.8">55</text>
<text x="179" y="111.8">61</text>
<text x="186.6" y="111.8">68</text>
<text x="194.1" y="111.8">69</text>
<text x="206.3" y="113.4">01</text>
<text x="213.9" y="113.4">02</text>
<text x="221.5" y="113.4">03</text>
<text x="229" y="113.4">04</text>
<text x="236.6" y="113.4">05</text>
<text x="244.2" y="113.4">06</text>
<text x="84.4" y="123.5">A2</text>
<text x="76.1" y="128">24VDC</text>
<text x="84.4" y="128.5">A1</text>
<text x="54.1" y="133.6">24</text>
<text x="64.2" y="137.4">C3</text>
<text x="69.3" y="137.4">C2</text>
<text x="74.3" y="137.4">C1</text>
<text x="104.6" y="133.6">44</text>
<text x="114.7" y="133.6">14</text>
<text x="46.7" y="138.1">/10.3:E</text>
<text x="54.1" y="138.6">23</text>
<text x="56.7" y="143.2">/10.3:B</text>
<text x="97.1" y="138.1">/10.5:E</text>
<text x="104.6" y="138.6">43</text>
<text x="107.2" y="138.1">/10.6:E</text>
<text x="114.7" y="138.6">13</text>
<text x="150.1" y="141.1">/ 13.4:B</text>
<text x="150.4" y="143.6">/ 13.4:B</text>
<text x="160.6" y="143.6">1</text>
<text x="165.6" y="143.6">2</text>
<text x="173.2" y="143.6">3</text>
<text x="180.7" y="143.6">4</text>
<text x="185.8" y="143.6">5</text>
<text x="57.1" y="144.9">4P, 3W</text>
<text x="74.3" y="144.9">3</text>
<text x="125.4" y="155.2">-IN:-</text>
<text x="130.2" y="155.2">-IN:+</text>
<text x="136.6" y="155.2">L</text>
<text x="141.6" y="155.2">N</text>
<text x="146.7" y="155.2">E</text>
<text x="163.5" y="155">x3</text>
<text x="205.6" y="155.2" transform="rotate(-90 205.6 155.2)">11.2:C /</text>
<text x="213.2" y="155.2" transform="rotate(-90 213.2 155.2)">11.2:C /</text>
<text x="228.3" y="155.2" transform="rotate(-90 228.3 155.2)">11.3:C /</text>
<text x="235.9" y="155.2" transform="rotate(-90 235.9 155.2)">11.3:C /</text>
<text x="163.5" y="160.1">x1</text>
<text x="169.5" y="160.1">x2</text>
<text x="127.1" y="162.3">-OP1:+ -OP1:- -OP2:+ -OP2:-</text>
<text x="79" y="170.3">13</text>
<text x="79.8" y="173">5</text>
<text x="85.3" y="170.3">14</text>
<text x="79.8" y="175">1</text>
<text x="79.8" y="178.5">2</text>
<text x="79.8" y="176.7">6</text>
<text x="85.3" y="175">9</text>
<text x="85.3" y="176.7">10 /12.4:B</text>
<text x="129.8" y="177.7">x1</text>
<text x="130.3" y="176.4">5</text>
<text x="135.3" y="176.4">6</text>
<text x="140.4" y="176.4">7</text>
<text x="145.4" y="176.4">8</text>
<text x="245.2" y="174.3">/</text>
<text x="250.2" y="174.3">/</text>
<text x="79.8" y="182">3</text>
<text x="79.8" y="180.2">7</text>
<text x="79.8" y="185.8">4</text>
<text x="79.8" y="183.7">8</text>
<text x="85.3" y="180.2">11 /11.4:C</text>
<text x="85.3" y="185.8">12</text>
<text x="120.4" y="183.5">0-1000A</text>
<text x="129.8" y="185.2">x2</text>
<text x="246.3" y="181.5">9-12</text>
<text x="251.4" y="181.5">10</text>
<text x="267.5" y="190.4">Rev</text>
<text x="274.4" y="190.4">Sheet</text>
<text x="18.4" y="198">REV NO</text>
<text x="18.4" y="195.5">REV 00</text>
<text x="18.4" y="192.9">ASBUILT</text>
<text x="26.6" y="195.5">FOR APPROVAL</text>
<text x="26.6" y="192.9">FOR RECORD</text>
<text x="29.8" y="198">REVISION</text>
<text x="42.2" y="198">WEEK / YEAR</text>
<text x="42.4" y="192.9">43/2017</text>
<text x="42.4" y="195.5">50/2016</text>
<text x="52.5" y="198">DWN BY</text>
<text x="52.5" y="195.5">AA</text>
<text x="58.8" y="198">CHKD BY</text>
<text x="60.1" y="195.5">AA</text>
<text x="65.7" y="198">APPD BY</text>
<text x="67" y="195.5">KMG</text>
<text x="72.7" y="198">Date</text>
<text x="85.3" y="198">23/10/2017</text>
<text x="268.1" y="194.2">AB</text>
<text x="274.4" y="195.5">Cont.</text>
<text x="275.4" y="192.3">13</text>
<text x="275.4" y="197.4">14</text>
</g>
<g font-size="1">
<text x="278.2" y="11.1">ENG-FR-03</text>
<text x="115.7" y="31">7</text>
<text x="120.8" y="31">8</text>
<text x="125.8" y="31">10</text>
<text x="130.9" y="31">11</text>
<text x="112.7" y="43.8">5</text>
<text x="117.7" y="43.8">4</text>
<text x="122.7" y="43.8">1</text>
<text x="127.8" y="43.8">2</text>
<text x="132.8" y="43.8">3</text>
<text x="128.3" y="152">5</text>
<text x="133.4" y="152">4</text>
<text x="138.4" y="152">1</text>
<text x="143.5" y="152">2</text>
<text x="148.5" y="152">3</text>
<text x="129.6" y="165.3">7</text>
<text x="134.6" y="165.3">8</text>
<text x="139.7" y="165.3">10</text>
<text x="144.7" y="165.3">11</text>
</g>
<g font-size=".8">
<text x="75" y="139.3">3</text>
<text x="76.2" y="139.3">2</text>
<text x="77.5" y="139.3">1</text>
</g>
</svg>
